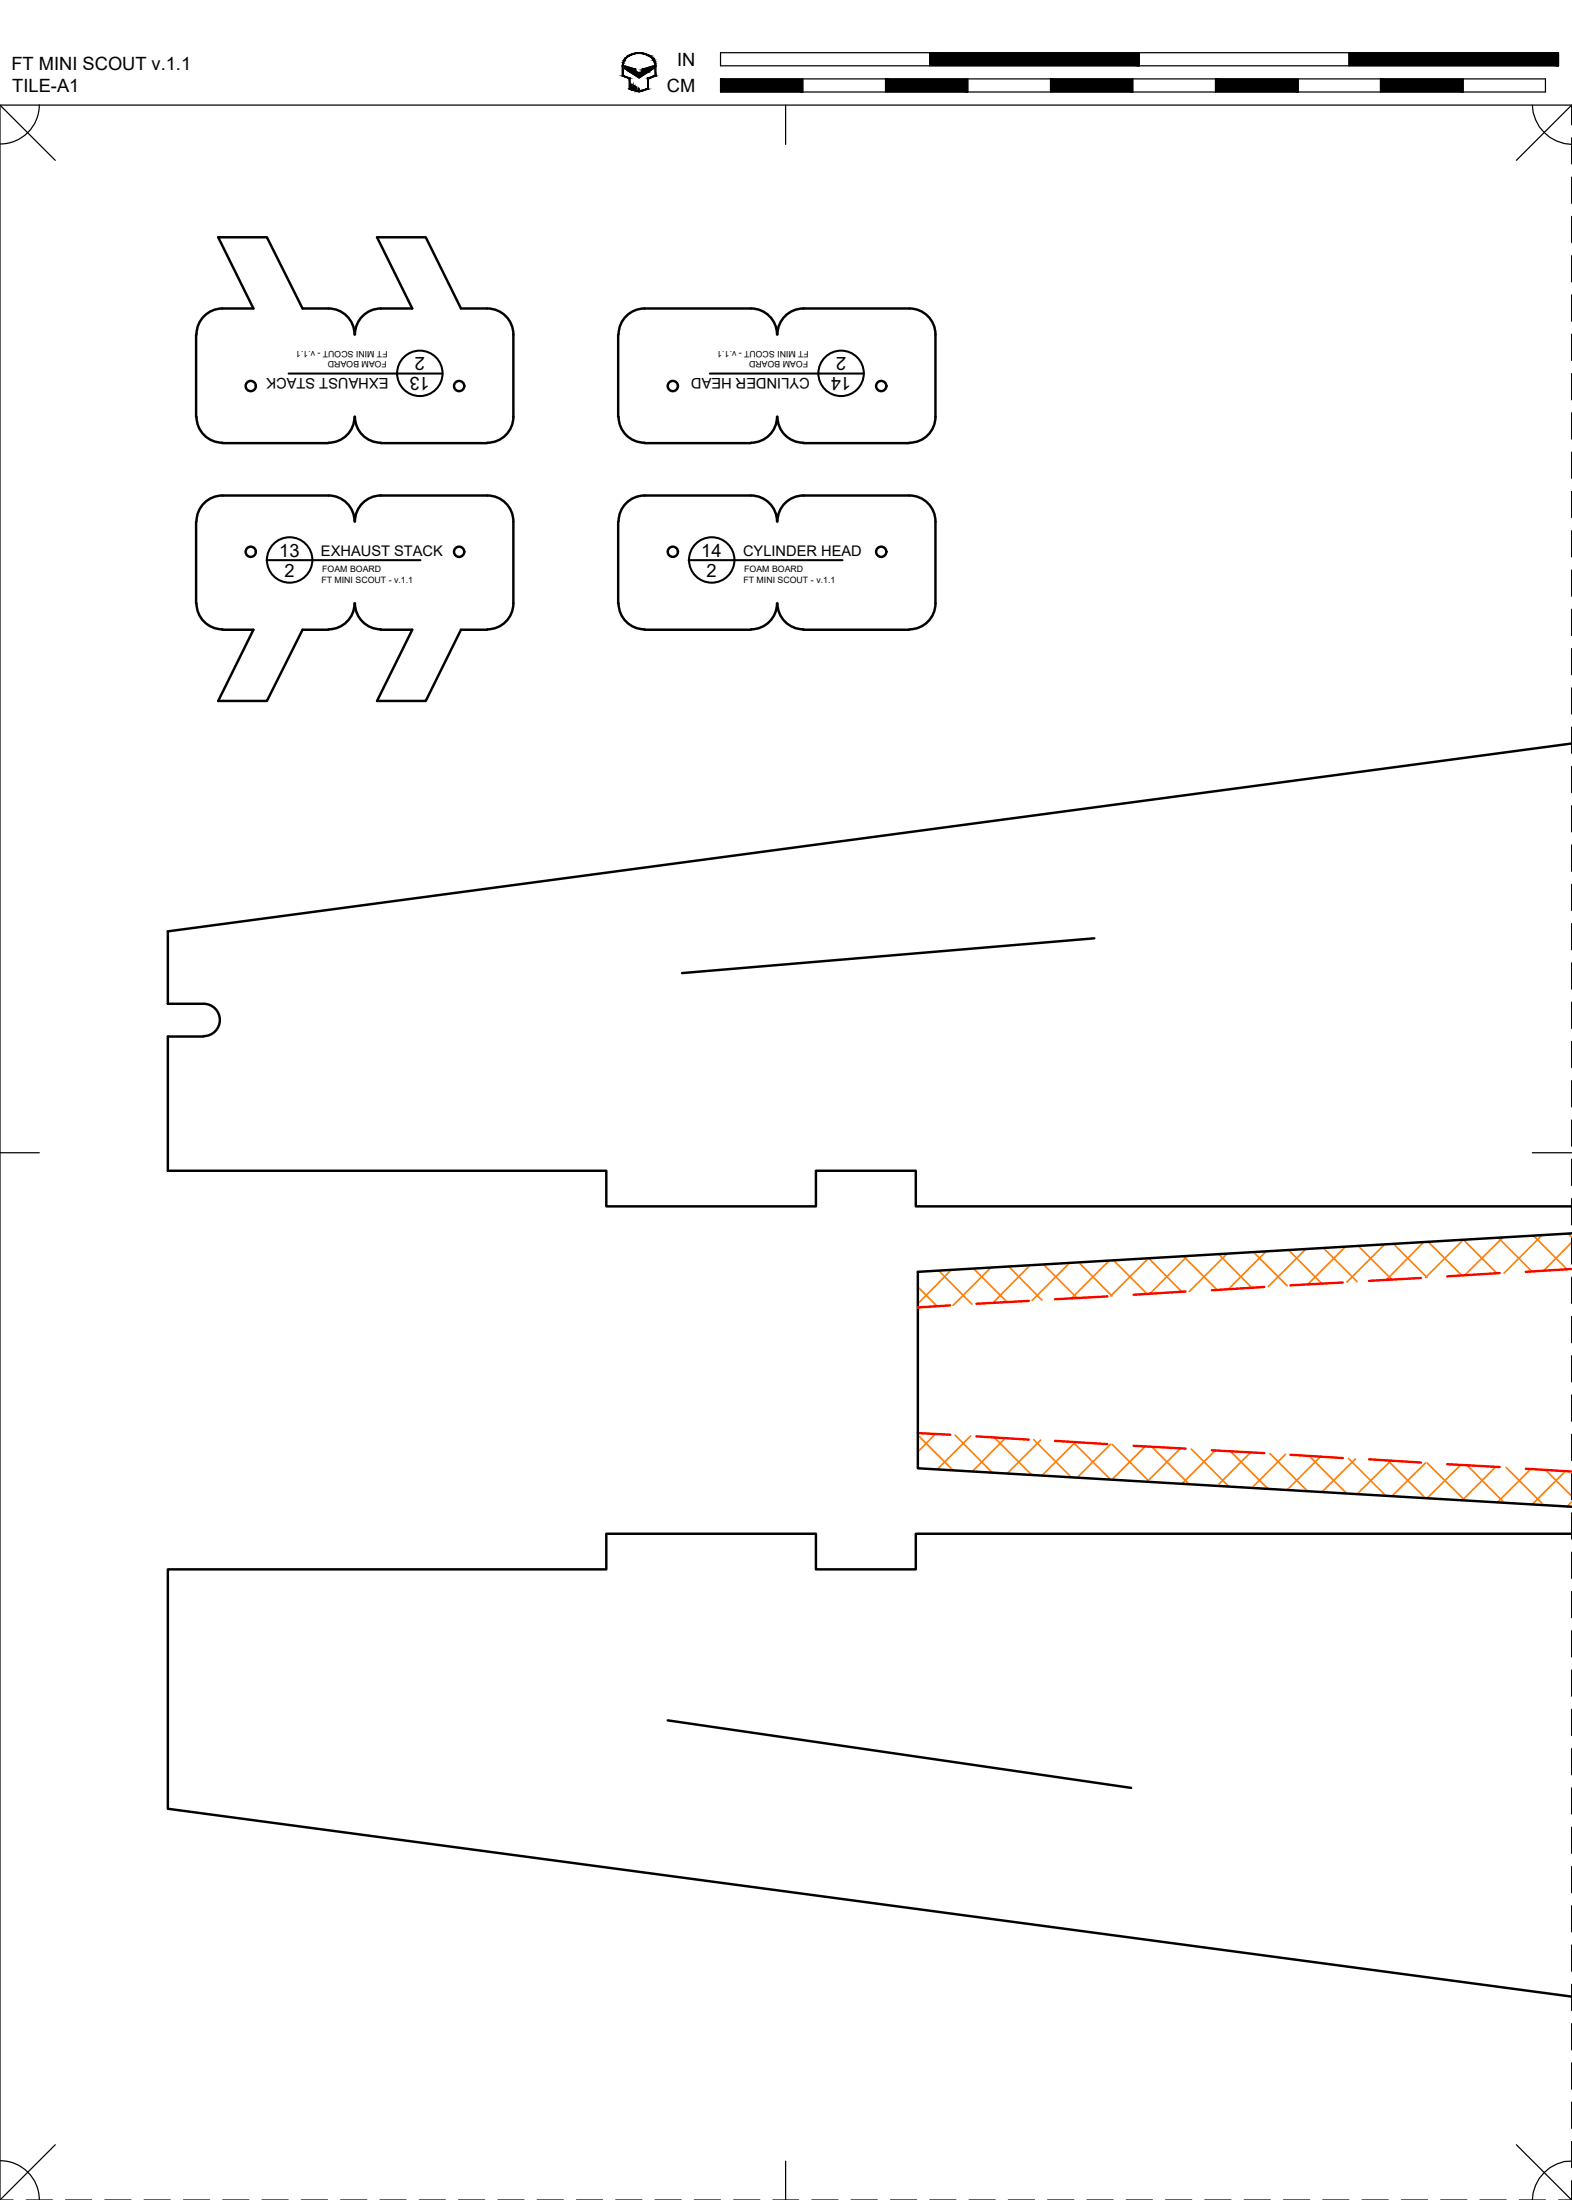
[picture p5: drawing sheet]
<svg xmlns="http://www.w3.org/2000/svg" width="190mm" height="267mm" viewBox="0 0 190 267" stroke-linecap="round" stroke-linejoin="round" font-family="sans-serif">
<!-- layer: 01 CUT -->
<g fill="none" stroke="#000" stroke-width=".3">
<path d="M26.9 37.4h3.8l-4.3-8.6h5.9l4.4 8.6h3.1M27 37.4a3.2 3.2 0 0 0-3.2 3.1M39.8 37.4a3.2 3.2 0 0 1 3.2 3.1M46.1 37.4h3.9l-4.3-8.6h5.9l4.3 8.6h3.1M46.2 37.4a3.2 3.2 0 0 0-3.2 3.1M59.1 37.4a3.2 3.2 0 0 1 3.1 3.1M91 37.4h-12.9a3.2 3.2 0 0 0-3.1 3.1M91 37.4a3.2 3.2 0 0 1 3.2 3.1M97.3 37.4h12.9M97.4 37.4a3.2 3.2 0 0 0-3.2 3.1M110.2 37.4a3.2 3.2 0 0 1 3.2 3.1M23.8 40.6v9.9"/>
<path d="M23.8 50.5a3.2 3.2 0 0 0 3.2 3.2M26.9 53.7h12.9M43 50.5a3.2 3.2 0 0 1-3.2 3.2M43 50.5a3.2 3.2 0 0 0 3.2 3.2M46.1 53.7h12.9M62.2 40.6v9.9a3.2 3.2 0 0 1-3.1 3.2M74.9 40.6v9.9M75 50.5a3.2 3.2 0 0 0 3.1 3.2M78.1 53.7h12.9M94.2 50.5a3.2 3.2 0 0 1-3.2 3.2M94.2 50.5a3.2 3.2 0 0 0 3.2 3.2M97.3 53.7h12.9"/>
<path d="M113.4 40.6v9.9a3.2 3.2 0 0 1-3.2 3.2M23.8 63.2v10M23.8 73.1a3.2 3.2 0 0 0 3.2 3.2M26.9 76.3h3.8l-4.3 8.7h5.9l4.4-8.7h3.1M26.9 60.1h12.9M27 60.1a3.2 3.2 0 0 0-3.2 3.1M39.8 60.1a3.2 3.2 0 0 1 3.2 3.1M43 73.1a3.2 3.2 0 0 1-3.2 3.2M43 73.1a3.2 3.2 0 0 0 3.2 3.2M46.1 76.3h3.9l-4.3 8.7h5.9l4.3-8.7h3.1M46.1 60.1h12.9M46.2 60.1a3.2 3.2 0 0 0-3.2 3.1"/>
<path d="M59.1 60.1a3.2 3.2 0 0 1 3.1 3.1M62.2 73.1a3.2 3.2 0 0 1-3.1 3.2M62.2 63.2v10M74.9 63.2v10M75 73.1a3.2 3.2 0 0 0 3.1 3.2M78.1 76.3h12.9M91 60.1h-12.9a3.2 3.2 0 0 0-3.1 3.1M91 60.1a3.2 3.2 0 0 1 3.2 3.1M94.2 73.1a3.2 3.2 0 0 1-3.2 3.2M94.2 73.1a3.2 3.2 0 0 0 3.2 3.2M97.3 60.1h12.9M97.3 76.3h12.9"/>
<path d="M97.4 60.1a3.2 3.2 0 0 0-3.2 3.1M110.2 60.1a3.2 3.2 0 0 1 3.2 3.1M113.4 73.1a3.2 3.2 0 0 1-3.2 3.2M113.4 63.2v10M190.5 90.1l-170.2 22.8v8.8h4.4M132.6 113.7l-49.9 4.3M24.7 125.7h-4.4v16.2h53.2v4.3h25.4v-4.3h12.1v4.3h79.5M24.7 121.7a1.96 1.96 0 0 1 1.9 1.9 1.96 1.96 0 0 1-1.9 2M190.5 149.5l-79.3 4.7v23.8l79.3 4.7M190.5 185.9h-79.5v4.3h-12.1v-4.3h-25.4v4.3h-53.2v29.1l170.2 22.7M80.9 208.6l56.2 8.1"/>
<circle cx="30.4" cy="46.8" r=".62"/>
<circle cx="55.6" cy="46.8" r=".62"/>
<circle cx="81.5" cy="46.8" r=".62"/>
<circle cx="106.8" cy="46.8" r=".62"/>
<circle cx="30.4" cy="66.9" r=".62"/>
<circle cx="55.6" cy="66.9" r=".62"/>
<circle cx="81.5" cy="66.9" r=".62"/>
<circle cx="106.8" cy="66.9" r=".62"/>
</g>
<!-- layer: 06 CAVITY -->
<g fill="none" stroke="#ff7f00" stroke-width=".2">
<path d="M111.2 156l2.4 2.3M113.8 154l4 4.1M115.3 153.9l-4.1 4.2M118 153.8l4 4.1M120.1 153.7l-4.6 4.6M122.2 153.5l4.1 4.1M124.8 153.4l-4.5 4.6M126.5 153.3l4 4.1M129.6 153.1l-4.5 4.6M130.7 153l4 4.1M134.4 152.8l-4.6 4.6M134.9 152.8l4.1 4.1"/>
<path d="M139.2 152.5l-4.6 4.6M139.2 152.5l4 4.1M143.4 152.3l4.1 4.1M143.9 152.2l-4.5 4.6M147.7 152l4 4.1M148.7 152l-4.6 4.6M151.9 151.8l4.1 4.1M153.4 151.7l-4.5 4.6M156.2 151.6l4 4M158.3 151.4l-4.6 4.6M160.4 151.3l4.1 4.1M163 151.2l-4.5 4.5"/>
<path d="M164.6 151.1l4.1 4M167.8 150.9l-4.6 4.5M168.9 150.8l4 4.1M172.5 150.6l-4.5 4.6M173.1 150.6l4.1 4M177.3 150.3l-4.6 4.6M177.4 150.3l4 4.1M181.6 150.1l4 4M182.1 150l-4.6 4.6M185.8 149.8l4.1 4.1M186.9 149.7l-4.6 4.6M190.1 149.6l.4 .4"/>
<path d="M190.5 150.6l-3.4 3.4M111.2 174l4.3 4.2M113.4 173.8l-2.2 2.2M115.7 174l4.6 4.5M117.6 174.1l-4 4M120.5 174.3l4.6 4.5M121.8 174.3l-4 4.1M125.3 174.5l4.5 4.6M126.1 174.6l-4.1 4M130 174.8l4.6 4.6M130.3 174.8l-4 4.1M134.6 175.1l-4.1 4"/>
<path d="M134.8 175.1l4.6 4.6M138.8 175.3l-4.1 4.1M139.6 175.4l4.5 4.5M143.1 175.6l-4.1 4M144.4 175.7l4.5 4.5M147.3 175.8l-4.1 4.1M149.1 176l4.6 4.5M151.6 176.1l-4.1 4M153.9 176.2l4.6 4.6M155.8 176.3l-4.1 4.1M158.7 176.5l4.5 4.6M160 176.6l-4 4"/>
<path d="M163.4 176.8l4.6 4.6M164.3 176.9l-4.1 4M168.2 177.1l4.5 4.5M168.5 177.1l-4 4M172.7 177.4l-4 4M172.9 177.4l4.7 4.5M177 177.6l-4.1 4M177.8 177.6l4.5 4.6M181.2 177.8l-4 4.1M182.5 177.9l4.6 4.6M185.5 178.1l-4.1 4.1M187.3 178.2l3.2 3.2"/>
<path d="M189.7 178.3l-4.1 4.1M190.5 182.1l-.6 .6"/>
</g>
<!-- layer: 02 SCORE -->
<g fill="none" stroke="#f00" stroke-width=".3">
<path d="M115.1 158.3l-3.9 .2M124.7 157.7l-6.4 .4M134.2 157.2l-6.4 .3M143.7 156.6l-6.3 .4M153.2 156l-6.4 .4M162.7 155.5l-6.3 .3M172.2 154.9l-6.3 .4M181.7 154.3l-6.3 .4M190.5 153.8l-5.6 .4M111.2 173.7l3.9 .2M118.3 174.1l6.4 .4M127.8 174.7l6.4 .4"/>
<path d="M137.4 175.3l6.3 .3M146.8 175.8l6.4 .4M156.4 176.4l6.3 .4M165.9 176.9l6.3 .4M175.4 177.5l6.3 .3M184.9 178l5.6 .4"/>
</g>
<!-- layer: 23 NOTES -->
<g fill="none" stroke="#000" stroke-width=".25">
<path d="M35 45.3h18.6M86 45.3h18.7M32.3 67.9h18.7M83.4 67.9h18.7"/>
<circle cx="50.9" cy="45.3" r="2.75"/>
<circle cx="101.9" cy="45.3" r="2.75"/>
<circle cx="35.1" cy="67.9" r="2.75"/>
<circle cx="86.2" cy="67.9" r="2.75"/>
</g>
<!-- layer: 22 TILED -->
<g fill="none" stroke="#000" stroke-width=".15">
<path d="M0 12.7l6.7 6.7M4.8 12.7a4.7 4.7 0 0 1-4.8 4.8M87.3 6.4h101.6v1.6h-101.6zM87.3 9.6h100v1.6h-100zM95.2 12.7v4.8M97.3 9.6v1.6M107.3 9.6v1.6M112.7 6.4v1.6M117.3 9.6v1.6M127.3 9.6v1.6M137.3 9.6v1.6M138.1 6.4v1.6"/>
<path d="M147.3 9.6v1.6M157.3 9.6v1.6M163.5 6.4v1.6M167.3 9.6v1.6M177.3 9.6v1.6M185.7 12.7a4.9 4.9 0 0 0 4.8 4.8M190.5 15.1v-2.4h-190.5v254M190.5 12.7l-6.7 6.7M190.5 16.7v3.2M190.5 21.5v3.1M190.5 26.2v3.2M190.5 31v3.2"/>
<path d="M190.5 35.8v3.1M190.5 40.5v3.2M190.5 45.3v3.2M190.5 50v3.2M190.5 54.8v3.2M190.5 59.6v3.1M190.5 64.3v3.2M190.5 69.1v3.2M190.5 73.9v3.1M190.5 78.6v3.2M190.5 83.4v3.2M190.5 88.1v3.2"/>
<path d="M190.5 92.9v3.2M190.5 97.7v3.1M190.5 102.4v3.2M190.5 107.2v3.2M190.5 112v3.1M190.5 116.7v3.2M0 139.7h4.8M185.7 139.7h4.8M190.5 121.5v3.2M190.5 126.3v3.1M190.5 131v3.2M190.5 135.8v3.2"/>
<path d="M190.5 140.5v3.2M190.5 145.3v3.2M190.5 150.1v3.1M190.5 154.8v3.2M190.5 159.6v3.2M190.5 164.4v3.1M190.5 169.1v3.2M190.5 173.9v3.2M190.5 178.6v3.2M190.5 183.4v3.2M190.5 188.2v3.1M190.5 192.9v3.2"/>
<path d="M190.5 197.7v3.2M190.5 202.5v3.1M190.5 207.2v3.2M190.5 212v3.2M190.5 216.7v3.2M190.5 221.5v3.2M190.5 226.3v3.1M190.5 231v3.2M190.5 235.8v3.2M190.5 240.6v3.1M190.5 245.3v3.2M190.5 250.1v3.2"/>
<path d="M190.5 254.8v3.2M190.5 259.6v3.2M0 266.7h1.6M0 261.9a4.7 4.7 0 0 1 4.8 4.8M3.2 266.7h3.2M6.7 260l-6.7 6.7M7.9 266.7h3.2M12.7 266.7h3.2M17.5 266.7h3.1M22.2 266.7h3.2M27 266.7h3.2M31.8 266.7h3.1"/>
<path d="M36.5 266.7h3.2M41.3 266.7h3.2M46 266.7h3.2M50.8 266.7h3.2M55.6 266.7h3.1M60.3 266.7h3.2M65.1 266.7h3.2M69.9 266.7h3.1M74.6 266.7h3.2M79.4 266.7h3.2M84.1 266.7h3.2M88.9 266.7h3.2"/>
<path d="M93.7 266.7h3.1M95.2 262v4.7M98.4 266.7h3.2M103.1 266.7h3.2M107.9 266.7h3.2M112.7 266.7h3.1M117.4 266.7h3.2M122.2 266.7h3.2M127 266.7h3.1M131.7 266.7h3.2M136.5 266.7h3.2M141.2 266.7h3.2"/>
<path d="M146 266.7h3.2M150.8 266.7h3.1M155.5 266.7h3.2M160.3 266.7h3.2M165.1 266.7h3.1M169.8 266.7h3.2M174.6 266.7h3.2M179.3 266.7h3.2M183.8 260l6.7 6.7M184.1 266.7h3.2M188.9 266.7h1.6M190.5 262a4.8 4.8 0 0 0-4.8 4.7"/>
<path d="M190.5 264.4v2.3"/>
</g>
<g fill="#000" stroke="#000" stroke-width=".12">
<path d="M75.7 8l1.1 .3h-1.1zM76.4 8.8h2.1l-1.1 .7zM77 11h.8l-.4 .2zM77 6.4h.8zM78 8.3l1.2-.3v.3z"/>
<path d="M75.4 7.9l.1 1.3v-1.3zM75.4 7.9l.1 1.3h-.1z"/>
<path d="M75.4 9.2h.3zM75.4 9.2h.3z"/>
<path d="M75.5 7.6l.1 .1zM75.5 7.6l.1 .1z"/>
<path d="M75.5 7.7v.2l.1-.2zM75.5 7.7v.2h-.1z"/>
<path d="M75.6 7.4v.2l.1-.2zM75.6 7.4v.2h-.1z"/>
<path d="M75.6 7.3h.1zM75.6 7.3l.1 .1z"/>
<path d="M75.4 9.2l1 .3-.7-.3zM75.4 9.2l1 .3h-.3z"/>
<path d="M75.7 7.1v.2l.1-.2zM75.7 7.1v.2h-.1z"/>
<path d="M75.8 7v.1l.1-.1zM75.8 7v.1h-.1z"/>
<path d="M75.9 6.9v.1l.1-.1zM75.8 7l.1-.1v.1z"/>
<path d="M76 6.8v.1l.2-.1zM76 6.8v.1h-.1z"/>
<path d="M76.1 6.7l.1 .1 .1-.1zM76 6.8l.1-.1 .1 .1z"/>
<path d="M76.1 9.5h.3zM76.1 9.5h.3z"/>
<path d="M76.3 9.5l.1 1.3v-1.3zM76.3 9.5l.1 1.3h-.1z"/>
<path d="M76.3 10.8h.1zM76.3 10.8h.1z"/>
<path d="M76.5 10.8h.1zM76.5 10.8h.1z"/>
<path d="M76.3 10.8h.2zM76.3 10.8h.2z"/>
<path d="M76.3 6.6v.1l.2-.1zM76.1 6.7l.2-.1v.1z"/>
<path d="M76.4 6.6h.2zM76.3 6.6h.2z"/>
<path d="M76.5 10.2l.1 .6v-.6zM76.5 10.2l.1 .6h-.1z"/>
<path d="M76.3 10.8h.3zM76.3 10.8h.3zM76.3 10.8h.3zM76.3 10.8h.3z"/>
<path d="M76.3 10.8h.3zM76.3 10.8h.3z"/>
<path d="M76.3 10.8l.5 .1zM76.3 10.8l.5 .1z"/>
<path d="M75.7 8.3l1.3 .1zM75.7 8.3l1.3 .1z"/>
<path d="M76.6 6.5v.1l.3-.1zM76.4 6.6l.2-.1v.1z"/>
<path d="M76.8 10.4l.1 .4v-.4zM76.8 10.4l.1 .4h-.1z"/>
<path d="M76.8 10.8l.1 .1zM76.8 10.8l.1 .1z"/>
<path d="M76.4 10.9h.5zM76.4 10.9h.5z"/>
<path d="M76.5 10.9h.5zM76.5 10.9h.5z"/>
<path d="M77 10.9h.1zM77 10.9h.1z"/>
<path d="M75.8 8.4l1.2 .2v-.2zM75.8 8.4l1.2 .2h-.9z"/>
<path d="M76.1 8.6l1.1 .2-.2-.2zM76.1 8.6l1.1 .2h-.8z"/>
<path d="M76.6 6.5h.5zM76.6 6.5h.3z"/>
<path d="M77 10.6l.1 .3v-.3zM77 10.6l.1 .3h-.1z"/>
<path d="M76.7 10.9l.4 .1zM76.7 10.9l.4 .1z"/>
<path d="M76.8 11h.5zM76.8 11h.5z"/>
<path d="M76.7 6.5h.5zM76.6 6.5h.5z"/>
<path d="M77.3 10.7l.1 .3v-.3zM77.3 10.7l.1 .3h-.1z"/>
<path d="M77.3 11h.1zM77.3 11h.1z"/>
<path d="M76.9 11h.5zM76.9 11h.5z"/>
<path d="M77 6.4l1.1 .1-.3-.1zM76.7 6.5l.3-.1 1.1 .1z"/>
<path d="M77.5 11h.4zM77.4 11h.4z"/>
<path d="M77.6 6.5h.6zM77.6 6.5h.6z"/>
<path d="M77.7 6.5h.6zM77.7 6.5h.6z"/>
<path d="M78 6.5l.5 .1zM78 6.5l.5 .1z"/>
<path d="M78.3 6.6h.2zM78.3 6.6h.2z"/>
<path d="M78.3 6.6l.5 .1zM78.3 6.6l.5 .1z"/>
<path d="M78.5 9.6l.1 1.2v-1.2zM78.5 9.6l.1 1.2h-.1z"/>
<path d="M78.5 10.8h.1zM78.2 10.8h.4z"/>
<path d="M77.9 11l.7-.2h-.4zM77.5 11l.7-.2-.3 .2z"/>
<path d="M78.6 6.7l.3 .1-.1-.1zM78.6 6.7l.3 .1h-.2z"/>
<path d="M78.5 9.5l.1 .1 .2-.1zM78.5 9.5l.1 .1h-.1z"/>
<path d="M77.8 8.6l.7 .2 .3-.2zM77.6 8.8l.2-.2 .7 .2z"/>
<path d="M78.7 6.8l.3 .1-.1-.1zM78.7 6.8l.3 .1z"/>
<path d="M78.9 6.9l.2 .1zM78.9 6.9l.2 .1z"/>
<path d="M77.8 8.4l1 .2 .3-.2zM77.8 8.4l1 .2h-1z"/>
<path d="M79 7l.2 .1-.1-.1zM79 7l.2 .1z"/>
<path d="M79.1 7.1l.2 .2-.1-.2zM79.1 7.1l.2 .2h-.1z"/>
<path d="M78 8.3h1.2zM77.8 8.4h1.3z"/>
<path d="M79.2 7.3l.1 .1zM79.2 7.3l.1 .1z"/>
<path d="M79.2 7.4l.2 .2-.1-.2zM79.2 7.4l.2 .2h-.1z"/>
<path d="M79.3 7.6l.1 .1zM79.3 7.6l.1 .1z"/>
<path d="M79.3 7.7l.2 .2-.1-.2zM79.3 7.7l.2 .2h-.1z"/>
<path d="M79.4 7.9l.1 1.3v-1.3zM79.4 7.9l.1 1.3h-.1z"/>
<path d="M79.4 9.2h.1zM79.2 9.2h.3z"/>
<path d="M78.8 9.5l.7-.3h-.3zM78.5 9.5l.7-.3-.4 .3z"/>
<path d="M87.3 9.6l10 1.6v-1.6zM87.3 9.6l10 1.6h-10z"/>
<path d="M107.3 9.6l10 1.6v-1.6zM107.3 9.6l10 1.6h-10z"/>
<path d="M127.3 9.6l10 1.6v-1.6zM127.3 9.6l10 1.6h-10z"/>
<path d="M112.7 6.4l25.4 1.6v-1.6zM112.7 6.4l25.4 1.6h-25.4z"/>
<path d="M147.3 9.6l10 1.6v-1.6zM147.3 9.6l10 1.6h-10z"/>
<path d="M167.3 9.6l10 1.6v-1.6zM167.3 9.6l10 1.6h-10z"/>
<path d="M163.5 6.4l25.4 1.6v-1.6zM163.5 6.4l25.4 1.6h-25.4z"/>
</g>
<path d="M75.5 7.9v1.3l.9 .3v1.3h.1v-.6h.1v.6l.2 .1v-.5h.1v.5h.1v-.3h.1v.4h.2v-.3h.1v.3l1.1-.2v-1.3l.9-.3v-1.3M75.6 7.9a1.73 1.73 0 0 1 1.9-1.5 1.73 1.73 0 0 1 1.9 1.5M75.7 8l1.3 .4v.2l.2 .2h.4l.2-.2v-.2l1.4-.4v.3l-1.8 1.2-1.7-1.2zM75.8 7a2.43 2.43 0 0 1 3.5 .3l.2 .6v1.3l-.9 .4v1.2l-1.2 .4-1.1-.4v-1.3l-.9-.3a2.64 2.64 0 0 1 .4-2.2z" fill="none" stroke="#000" stroke-width=".12"/>
<g font-size="2.2">
<text x="1.4" y="8.5">FT MINI SCOUT v.1.1</text>
<text x="1.5" y="11.2">TILE-A1</text>
<text x="80.8" y="11.2">CM</text>
<text x="82.1" y="8">IN</text>
<text x="51.5" y="43.3" transform="rotate(-180 51.5 43.3)">2</text>
<text x="52.1" y="45.7" transform="rotate(-180 52.1 45.7)">13</text>
<text x="102.5" y="43.3" transform="rotate(-180 102.5 43.3)">2</text>
<text x="103.1" y="45.7" transform="rotate(-180 103.1 45.7)">14</text>
<text x="33.8" y="67.5">13</text>
<text x="34.5" y="69.9">2</text>
<text x="85" y="67.5">14</text>
<text x="85.6" y="69.9">2</text>
</g>
<g font-size="1.8">
<text x="47.1" y="45.8" transform="rotate(-180 47.1 45.8)">EXHAUST STACK</text>
<text x="98.1" y="45.8" transform="rotate(-180 98.1 45.8)">CYLINDER HEAD</text>
<text x="38.9" y="67.4">EXHAUST STACK</text>
<text x="90" y="67.4">CYLINDER HEAD</text>
</g>
<g font-size="1.1">
<text x="46.9" y="43.8" transform="rotate(-180 46.9 43.8)">FOAM BOARD</text>
<text x="47" y="42.5" transform="rotate(-180 47 42.5)">FT MINI SCOUT - v.1.1</text>
<text x="97.9" y="43.8" transform="rotate(-180 97.9 43.8)">FOAM BOARD</text>
<text x="98" y="42.5" transform="rotate(-180 98 42.5)">FT MINI SCOUT - v.1.1</text>
<text x="38.9" y="70.7">FT MINI SCOUT - v.1.1</text>
<text x="39" y="69.4">FOAM BOARD</text>
<text x="90.1" y="70.7">FT MINI SCOUT - v.1.1</text>
<text x="90.2" y="69.4">FOAM BOARD</text>
</g>
</svg>
